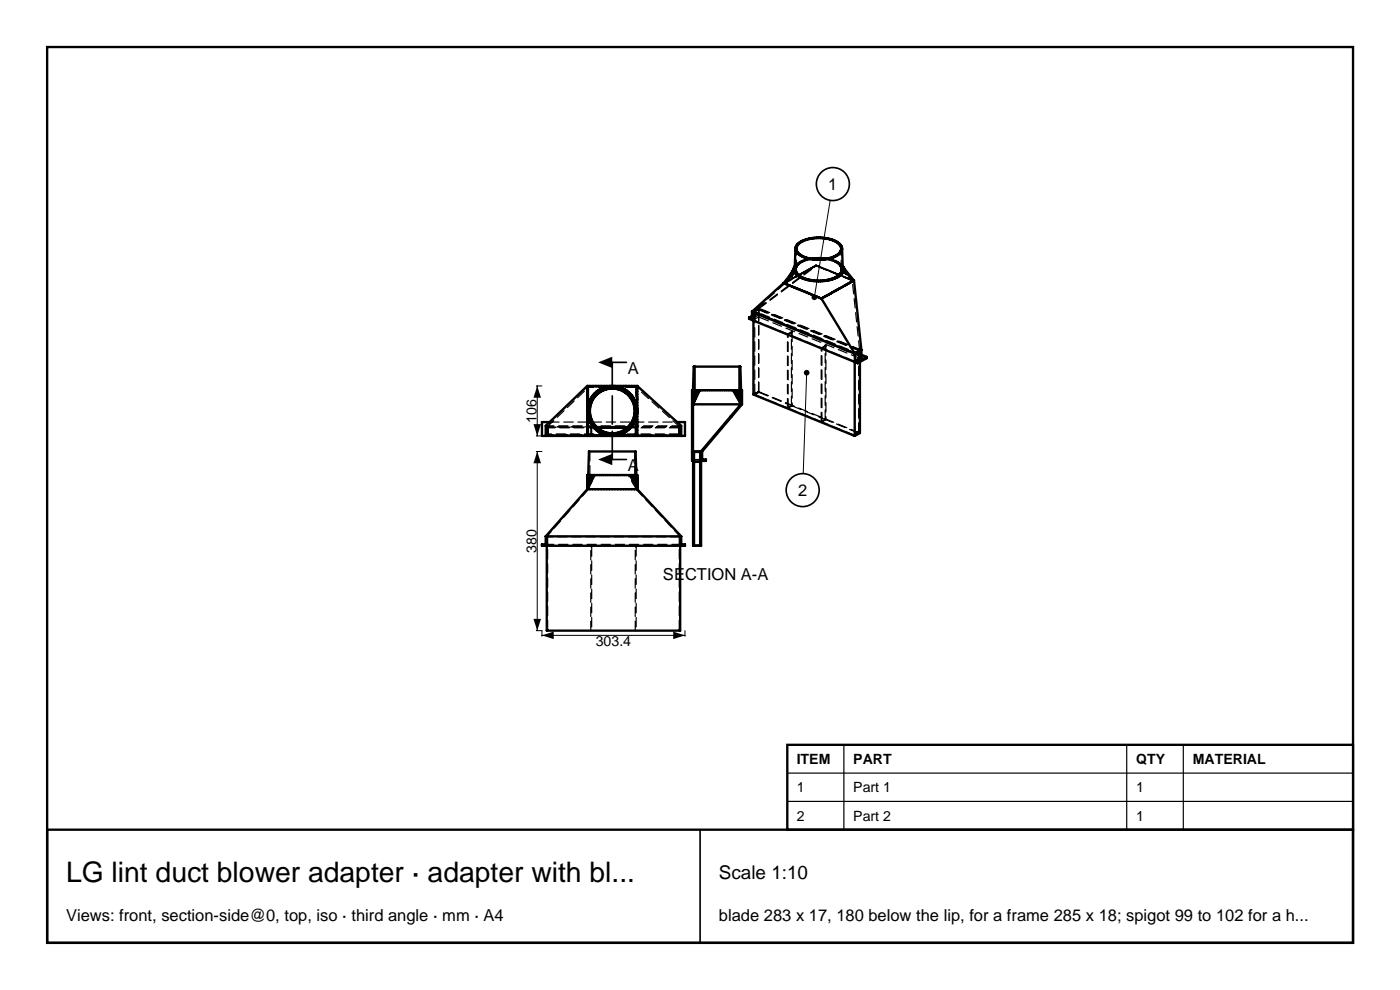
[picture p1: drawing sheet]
<svg xmlns="http://www.w3.org/2000/svg" width="297mm" height="210mm" viewBox="0 0 297 210" stroke-linecap="round" stroke-linejoin="round" font-family="sans-serif">
<g fill="none" stroke="#000" stroke-width=".5">
<path d="M10 10h277v190h-277zM168.4 57.1v.2M168.4 57.1l-.9 1.3M168.4 57.3l-2.2 2.8M168.4 56.9v.2M168.4 56.9l-.5 .9M168.5 56.7l-.1 .2M168.5 56.7l-.2 .4M168.6 56.4l-.1 .3M168.7 52.7l-.1 4.4a2.77 2.77 0 0 0 2.4 2.1 8.2 8.2 0 0 0 7.4-1.1l.4-.8-.2-4.5M169.2 51.8a8.1 8.1 0 0 1 9 0 1.49 1.49 0 0 1-.7 2.5 8.4 8.4 0 0 1-8.3-.5 1.31 1.31 0 0 1 0-2zM169.4 51.8a7.7 7.7 0 0 1 8.6 0 1.43 1.43 0 0 1-.7 2.4 8 8 0 0 1-7.9-.5 1.25 1.25 0 0 1 0-1.9z"/>
<path d="M172.6 55h2.2M178.8 56.4v.1M178.8 56.5l.1 .2M178.8 56.5l.4 .6M178.9 56.7l2.3 2.8M178.9 56.7a2.14 2.14 0 0 1-1.8 2.4 9.2 9.2 0 0 1-8-.7l-.7-1.1M181.2 59.5l1.5 14.8M181.2 59.5l-6.9 3.9M147.4 77.8v5M156.9 77.8v5M158.9 67.4v.2l23.1 9.4M159.5 66.1l21.8 8.9"/>
<path d="M159.5 66.1v1.5l-.6-.2M159.5 67l-.6 .4M159.8 68v15.7l21.5 8.8M166.2 60.1l-6.7 6M166.2 60.1l8.1 3.3M174.3 63.4l7 11.6M181.3 76.8v15.7M181.3 75v1.5M181.3 76.5l.7 .3M182 76.8v.2M182.4 76.8v15.1l-1.1 .6M182.7 74.3l-1.4 .7"/>
<path d="M182.7 74.3v1.5l-1.4 .7M182.7 75.3l1.2 .4M183.9 75.7v.3l-1.9 1M183.9 75.7l-1.9 1.1M116.6 89.5h-1.6v3h30.3v-3h-1.7M124.6 81.9l-8.8 8.4v2.2M124.6 81.9v10.6M124.6 81.9h10.6M126.6 90.6h6.6M126.8 90.8h6.2M135.2 81.9l9.3 8.4v2.2M135.2 81.9v10.6"/>
<path d="M147 85.8v30h1.7v-19.9h-1.7M147 95.8h1.8v2M147 85.8h10.2M147 85.8h.1M147 97.8h-.2v-15h.2l.2-5h9.9l.1 5h.2v3l-8.4 10v1.7h.8v.3h-1.1M147.2 98h1.3M147.2 95.9v19.9M147.4 82.8h9.5M147.4 82.8l-.4 3M147.5 82.8l-.5 3M147.7 82.8l-.7 3M147.8 82.8l-.8 3"/>
<path d="M148 82.8l-1 3M148.2 82.8l-1.2 3M148.5 82.8l-1.5 3M148.5 95.9v19.9M155.5 82.8l1.7 3M155.8 82.8l1.4 3M156 82.8l1.2 3M156.2 82.8l1 3M156.4 82.8l.8 3M156.6 82.8l.6 3M156.7 82.8l.5 3M156.8 82.8l.4 3"/>
<path d="M156.9 82.8l.3 3M157.2 85.8l-8.5 10M115.8 113.8v1.7h-.8v.3h30.3v-.3h-.8v-1.7M115.8 113.8h28.7M116 115.8v18h28.3v-18M124.6 103.8l-8.8 10M124.6 103.8h10.6M124.6 103.8v-3h10.6v3M124.6 100.8v3M124.7 100.8l-.1 3M124.9 100.8l-.3 3M125.1 100.8l-.5 3"/>
<path d="M125.3 100.8l-.7 3M125.5 100.8l-.9 3M125.8 100.8l-1.2 3M126.1 100.8l-1.5 3M134 100.8l1.2 3M134.2 100.8l1 3M134.5 100.8l.7 3M134.7 100.8l.5 3M134.9 100.8l.3 3M135 100.8l-.2-5h-9.9l-.3 8M135 100.8l.2 3M135.1 100.8l.1 3"/>
<path d="M135.2 103.8l9.3 10"/>
<circle cx="129.9" cy="87.2" r="4.8"/>
<circle cx="129.9" cy="87.2" r="5.1"/>
<circle cx="129.9" cy="87.2" r="5.3"/>
<circle cx="129.9" cy="87.2" r="5"/>
</g>
<g fill="none" stroke="#000" stroke-width=".25" stroke-dasharray="2 1">
<path d="M167 59.6l-.4 .2M167.2 59.6l-.3 .2M167.4 59.4l-.4 .2M167.4 59.4h.1M167.5 59.3v.1M167.5 58.4l-.9 1.4M167.6 59.4l-.4 .2M167.8 59.2l.1-.1M167.8 59.2l-.3 .1M167.9 59.1h.1M167.9 57.8l-.9 1.8M168 59.2l-.4 .2"/>
<path d="M168.1 59l-.2 .1M168.1 59l.2-.1M168.3 57.1l-.9 2.3M168.3 59l-.3 .2M168.4 57.1l-1.4 2.5M168.4 57.3l-1.8 2.5M168.4 56.9l-1 2.5M168.5 58.8l-.2 .1M168.5 58.8l.3-.2M168.6 56.9v.2M168.7 56.7l-.1 .2M168.7 58.8l-.4 .2"/>
<path d="M168.7 56.3l-.1 .1M168.8 56.5l-.1 .2M168.9 58.6h-.1M168.9 58.6l.2-.2M168.9 56.3l-.1 .2M168.9 56.1l-.2 .2M168.9 57.1l.1 .2M168.9 57.1l-1.7 2.5M168.9 57.1l-2 2.7M168.9 57.1v-4.4M169 57.3v.2M169 57.3l-2.1 2.5"/>
<path d="M169 56.9l-.1 .2M169 56.9l-1.4 2.5M169 56.9l-1.8 2.7M169 57.5l.1 .2M169 56.7v.2M169 56.7l-1.4 2.7M169.1 56.1l-.2 .2M169.1 58.6l-.4 .2M169.1 57.7l.1 .2M169.1 56.5l-.1 .2M169.1 55.9l-.2 .2M169.2 57.9l.2 .2"/>
<path d="M169.2 56.4l-.1 .1M169.3 55.9l-.2 .2M169.3 58.4h-.2M169.3 58.4l.2-.2M169.4 58.1l.2 .2M169.4 55.7l-.3 .2M169.4 56.2l-.2 .2M169.5 58.4l-.4 .2M169.5 55.8l-.2 .1M169.6 58.3l.2 .1M169.6 56l-.2 .2M169.7 55.5l-.3 .2"/>
<path d="M169.7 58.1l-.2 .1M169.7 58.1h.1M169.8 58.4l.2 .2M169.8 55.6l-.3 .2M169.8 58.2l-.3 .2M169.8 55.8l-.2 .2M170 55.3l-.3 .2M170 58.6l.3 .1M170.1 57.9l-.3 .2M170.1 55.4l-.3 .2M170.1 55.7l-.3 .1M170.2 58l-.4 .2"/>
<path d="M170.3 58.7l.3 .2M170.3 55.2l-.3 .1M170.4 55.5l-.3 .2M170.4 55.3l-.3 .1M170.4 57.7l-.3 .2M170.4 57.7l.2-.1M170.6 57.8l-.4 .2M170.6 58.9l.3 .1M170.7 55.4l-.3 .1M170.7 55.1l-.4 .1M170.8 55.2l-.4 .1M170.8 57.5l-.2 .1"/>
<path d="M170.8 57.5l.2-.1M170.9 59l.4 .1M170.9 57.6l-.3 .2M171 55.3l-.3 .1M171.1 54.9l-.4 .2M171.1 55l-.3 .2M171.2 57.3l-.2 .1M171.2 57.3l.2-.1M171.3 59.1l.3 .1M171.3 57.4l-.4 .2M171.4 55.2l-.4 .1M171.5 54.8l-.4 .1"/>
<path d="M171.5 55h-.4M171.6 57.1l-.2 .1M171.6 59.2l.4 .1M171.7 57.2l-.4 .2M171.7 55.1l-.3 .1M171.9 54.9l-.4 .1M171.9 54.8h-.4M172 56.9l-.4 .2M172 56.9l.3-.2M172 59.3h.4M172 57l-.3 .2M172.1 55l-.4 .1"/>
<path d="M172.3 54.8l-.4 .1M172.4 56.7h-.1M172.4 54.7l-.5 .1M172.4 56.8l-.4 .2M172.4 59.3l.4 .1M172.5 55h-.4M172.6 55h-.1M172.7 56.4l-.3 .3M172.8 54.8h-.5M172.8 56.6l-.4 .2M172.8 59.4h.4M172.8 54.7h-.4"/>
<path d="M173.1 56.2l.5 .2M173.1 56.2l-.4 .2M173.1 56.4l.5 .1M173.1 56.4l-.3 .2M173.2 56.4l-6.6 3.7M173.2 56.4h.1M173.2 54.7l-.4 .1M173.2 59.4h.4M173.3 54.6l-.5 .1M173.6 54.7h-.4M173.6 59.4h.5M173.7 54.6h-.4"/>
<path d="M174 56.7l-.4-.2M174 56.6l-.4-.2M174.1 59.4h.4M174.1 54.7h-.5M174.2 54.6h-.5M174.4 56.9l-.4-.2M174.5 56.8l-.5-.2M174.5 59.4l.4-.1M174.5 54.8l-.4-.1M174.7 54.7l-.5-.1M174.9 57.1l-.5-.2M174.9 59.3h.4"/>
<path d="M174.9 57l-.4-.2M174.9 54.8h-.4M175 55h-.2M175.1 54.7h-.4M175.3 59.3l.4-.1M175.3 57.2l-.4-.1M175.4 57.1l-.5-.1M175.4 54.9l-.5-.1M175.4 55h-.4M175.6 54.8l-.5-.1M175.7 59.2l.3-.1M175.7 57.4l-.4-.2"/>
<path d="M175.7 55.1l-.3-.1M175.8 54.9h-.4M175.8 57.3l-.4-.2M176 54.9l-.4-.1M176 59.1l.4-.1M176.1 55.2l-.4-.1M176.2 57.6l-.5-.2M176.2 55l-.4-.1M176.3 57.5l-.5-.2M176.4 59l.3-.1M176.4 55l-.4-.1M176.5 55.3l-.4-.1"/>
<path d="M176.5 55.1l-.3-.1M176.6 57.8l-.4-.2M176.7 57.7l-.4-.2M176.7 58.9l.3-.1M176.8 55.1l-.4-.1M176.8 55.4l-.3-.1M176.9 55.3l-.4-.2M177 57.9l-.4-.1M177.1 55.6l-.3-.2M177.1 55.2l-.3-.1M177.1 57.9l-.4-.2M177.2 55.4l-.3-.1"/>
<path d="M177.3 58.6l.3-.1M177.3 58.6l-.3 .2M177.4 55.7l-.3-.1M177.4 58.1l-.4-.2M177.5 55.4l-.4-.2M177.5 55.5l-.3-.1M177.6 58.5l.2-.2M177.6 58.1l-.5-.2M177.6 55.9l-.2-.2M177.8 58.3l.2-.2M177.8 55.5l-.3-.1M177.8 55.7l-.3-.2"/>
<path d="M177.8 56l-.2-.1M177.9 58.3l-.5-.2M178 58.1l.1-.2M178 56.2l-.2-.2M178 58.2l-.4-.1M178 55.9l-.2-.2M178.1 55.7l-.3-.2M178.1 57.9l.2-.1M178.2 56.4l-.2-.2M178.2 56.4l1.8 2.8M178.3 56.1l-.3-.2M178.3 57.8l.1-.2"/>
<path d="M178.3 56.6l-.1-.2M178.3 56.6l2.2 2.8M178.3 56.6l1.7 2.6M178.3 58.5l-.4-.2M178.3 55.9l-.2-.2M178.4 57.6v-.2M178.4 56.8l-.1-.2M178.4 56.8l2.1 2.6M178.4 57.4v-.2M178.4 57v-.2M178.4 56.3l-.1-.2M178.4 57.2v-.2"/>
<path d="M178.4 57.2v-4.4M178.5 58.4l-.5-.2M178.5 56.1l-.2-.2M178.6 56.5l-.2-.2M178.7 56.7l-.1-.2M178.7 56.3l-.2-.2M178.7 58.6l-.4-.1M178.8 56.9l-.1-.2M178.8 56.4l-.1-.1M178.8 57.1v-.2M178.9 56.7l1.8 2.6M178.9 58.6l-.4-.2"/>
<path d="M178.9 58.6l.3 .1M179.2 58.8l-.5-.2M179.2 57.1l1.5 2.2M179.4 58.8l-.2-.1M179.6 59l-.4-.2M179.8 59l-.4-.2M180 59.2l-.4-.2M180.1 59.9l.4-.2M180.3 59.1l-.5-.1M180.5 59.4l-.5-.2M180.7 59.3l-.4-.2M180.8 59.5h.1"/>
<path d="M180.8 59.5l-7.6-3.1M180.8 59.5l-6.6 3.7M180.9 59.5l-2.5-2.7M180.9 59.5l-.4 .2M180.9 59.5l-.4-.1M181.2 59.5l-.5-.2M158.9 67.6l1.9-1M159.5 66.1l1.4-.8M159.5 67l1.3-.7M159.8 66.1l1.1-.6M159.8 66.1v1.8M159.8 66.1h.1"/>
<path d="M159.8 67.9l21.5 8.8M159.8 67.9l1.1-.7M159.8 66.2v1.8M159.9 66.1l1.1-.6M159.9 66.1h.1M160.1 66.2l.9-.5M160.8 66.6l23.1 9.4M160.8 66.6v-.3M160.9 65.3v1.5M160.9 65.3l12.2-9.1M160.9 66.8l-1.4 .8M160.9 65.5v1.7"/>
<path d="M160.9 65.6l-1.1 .6M161 65.5h.1M161 65.5l21.4 8.8M161 65.5l12.2-9.1M166.2 60.1l.4-.3M166.5 60.1l2.5-2.8M166.5 60.1l.4-.3M166.5 60.1h.1M166.6 60.1l7.6 3.1M166.6 60.1l-6.7 6M166.6 60.1h.1M166.6 60.1l.3 .1"/>
<path d="M166.9 60.2h.1M166.9 60.2l.5 .2M167.2 70.9h-.1M167.4 60.4h.1M167.4 60.4l.4 .2M167.8 60.6h.1M167.8 60.6l.4 .2M167.9 70.4l.1 .1M167.9 70.4l-.8 .5M168 70.5v15.6M168 70.5l-.8 .4M168.2 60.8h.1"/>
<path d="M168.2 60.8l.5 .1M168.7 60.9h.1M168.7 60.9l.4 .2M169.1 61.1h.1M169.1 61.1l.4 .2M169.5 61.3h.1M169.5 61.3l.4 .2M169.9 61.5h.1M169.9 61.5l.5 .1M170.4 61.6h.1M170.4 61.6l.4 .2M170.8 61.8h.1"/>
<path d="M170.8 61.8l.4 .2M171.2 62h.1M171.2 62l.5 .2M171.7 62.2h.1M171.7 62.2l.4 .1M172.1 62.3h.1M172.1 62.3l.4 .2M172.5 62.5h.1M172.5 62.5l.5 .2M173 62.7h.1M173 62.7l.4 .2M173.4 62.9h.1"/>
<path d="M173.4 62.9l.4 .1M173.8 63h.1M173.8 63l.4 .2M174.2 63.2l7.1 11.7M174.2 63.2h.1M174.2 63.2l.4-.2M174.4 73.9l-.2-.1M174.6 63l.4-.2M175 62.8l.4-.2M175.1 73.3l.1 .1M175.1 73.3l-.9 .5M175.2 73.4v15.6"/>
<path d="M175.2 73.4l-.8 .5M175.4 62.6l.3-.2M175.7 62.4l.4-.2M176.1 62.2l.4-.2M176.5 62l.3-.2M176.8 61.8l.4-.2M177.2 61.6l.4-.2M177.6 61.4l.3-.2M177.9 61.2l.4-.2M178.3 61l.4-.2M178.7 60.8l.3-.2M179 60.6l.4-.3"/>
<path d="M179.4 60.3l.4-.2M179.8 60.1l.3-.2M181.3 74.9l-21.4-8.8M181.3 74.9h.1M181.3 74.8l-21.2-8.6M181.3 75l-21.5-8.8M181.3 75v1.8M181.3 74.9l1.2-.6M181.3 74.9v1.8M181.3 76.7l1.2-.7M182.1 74.4l-.8 .4M182.1 74.4l-21.1-8.7"/>
<path d="M182.4 74.3l-1.1 .6M182.4 74.3h.1M182.4 74.3l-1.6-14.8M182.4 74.4v2.4M182.4 74.4l-21.5-8.8M182.4 74.4l-1.1 .6M182.5 74.3l-21.6-8.8M182.5 74.3v1.7M182.5 76l-21.6-8.8M182.7 74.3l-21.8-9M182.7 75.3l-21.9-9M182.7 75.8l-21.8-9"/>
<path d="M116 92.3v-1.8M116 92.3h.1M116 90.6v1.7M116 92.3h28.2M116 92.3v-1.7M116 90.6h.1M116 90.6h10.6M116 90.6l8.9-8.5M116.2 90.8v1.3M116.2 90.8h.1M116.2 92.1h.1M116.3 90.8v1.3"/>
<path d="M116.6 89.5h27M124.8 92.3v-.6M124.8 92.3h.1M124.8 82.1h.6M124.8 82.1v.5M124.8 82.6v.6M124.8 83.2v.6M124.8 83.8v.5M124.8 84.3v.6M124.8 84.9v.6M124.8 85.5v.5M124.8 86v.6"/>
<path d="M124.8 86.6v.6M124.8 87.2v.5M124.8 87.7v.6M124.8 88.3v.6M124.8 88.9v.5M124.8 89.4v.6M124.8 90v.6M124.8 90.6v.5M124.8 91.1v.6M124.9 82.1v10.2M124.9 92.3h.1M124.9 92.3h.5"/>
<path d="M124.9 82.1h.1M125.1 87.2l.1 .4M125.2 86.8l-.1 .4M125.2 87.6v.4M125.2 86.3v.5M125.2 88l.1 .4M125.3 85.9l-.1 .4M125.3 88.4l.1 .4M125.3 90.8v1.3M125.4 92.3h.1M125.4 92.3h.5M125.4 85.5l-.1 .4"/>
<path d="M125.4 88.8l.2 .4M125.5 90.8v1.3M125.6 85.2l-.2 .3M125.6 89.2l.2 .3M125.8 84.8l-.2 .4M125.8 89.5l.2 .4M125.9 82.1h-.5M125.9 92.3h.1M125.9 92.3h.6M126 84.4l-.2 .4M126 89.9l.3 .3M126.3 84.1l-.3 .3"/>
<path d="M126.3 90.2l.2 .3M126.5 82.1h-.6M126.5 92.3h.1M126.5 92.3h.6M126.5 83.8l-.2 .3M126.5 90.5l.3 .3M126.8 90.8h-10.5M126.8 83.5l-.3 .3M126.8 90.8l.4 .3M127.1 82.1h-.6M127.1 92.3h.1M127.1 92.3h.5"/>
<path d="M127.2 83.3l-.4 .2M127.2 91.1l.3 .2M127.5 83.1l-.3 .2M127.5 91.3l.4 .2M127.6 82.1h-.5M127.6 92.3h.1M127.6 92.3h.6M127.9 82.9l-.4 .2M127.9 91.5l.4 .1M128.2 82.1h-.6M128.2 92.3h.1M128.2 92.3h.6"/>
<path d="M128.3 82.7l-.4 .2M128.3 91.6l.4 .2M128.7 82.6l-.4 .1M128.7 91.8h.4M128.8 82.1h-.6M128.8 92.3h.1M128.8 92.3h.5M129.1 82.5l-.4 .1M129.1 91.8l.4 .1M129.3 82.1h-.5M129.3 92.3h.1M129.3 92.3h.6"/>
<path d="M129.5 82.4l-.4 .1M129.5 91.9h.4M129.9 82.4h-.4M129.9 91.9h.4M129.9 82.1h-.6M129.9 92.3h.1M129.9 92.3h.6M130.3 82.4h-.4M130.3 91.9l.4-.1M130.5 82.1h-.6M130.5 92.3h.1M130.5 92.3h.5"/>
<path d="M130.7 82.5l-.4-.1M130.7 91.8h.4M131 82.1h-.5M131 92.3h.1M131 92.3h.6M131.1 82.6l-.4-.1M131.1 91.8l.4-.2M131.5 82.7l-.4-.1M131.5 91.6l.4-.1M131.6 92.3h.1M131.6 82.1h-.6M131.6 92.3h.6"/>
<path d="M131.9 82.9l-.4-.2M131.9 91.5l.4-.2M132.2 82.1h-.6M132.2 92.3h.1M132.2 92.3h.5M132.3 83.1l-.4-.2M132.3 91.3l.3-.2M132.6 83.3l-.3-.2M132.6 91.1l.3-.3M132.7 92.3h.1M132.7 92.3h.6M132.7 82.1h-.5"/>
<path d="M132.9 83.5l-.3-.2M132.9 90.8l.4-.3M133.2 90.6h11M133.3 83.8l-.4-.3M133.3 90.5l.2-.3M133.3 92.3h.1M133.3 82.1h-.6M133.3 92.3h.6M133.5 84.1l-.2-.3M133.5 90.2l.3-.3M133.8 84.4l-.3-.3M133.8 89.9l.2-.4"/>
<path d="M133.9 92.3h.1M133.9 92.3h.5M133.9 82.1h-.6M134 84.8l-.2-.4M134 89.5l.2-.3M134.2 85.2l-.2-.4M134.2 89.2l.2-.4M134.4 85.5l-.2-.3M134.4 88.8l.1-.4M134.4 92.3h.1M134.4 92.3h.5M134.4 82.1h-.5"/>
<path d="M134.5 85.9l-.1-.4M134.5 88.4l.1-.4M134.6 86.3l-.1-.4M134.6 88v-.4M134.6 86.8v-.5M134.6 87.2v-.4M134.6 87.2v.4M134.8 90.8v1.3M134.9 92.3h.1M134.9 82.1h.1M134.9 82.1h-10M134.9 82.1v10.2"/>
<path d="M135 90.8v1.3M135 82.1v.5M135 82.1h-.6M135 92.3v-.6M135 92.3h-.1M135 91.7v-.6M135 91.1v-.5M135 90.6v-.6M135 90v-.6M135 89.4v-.5M135 88.9v-.6M135 88.3v-.6"/>
<path d="M135 87.7v-.5M135 87.2v-.6M135 86.6v-.6M135 86v-.5M135 85.5v-.6M135 84.9v-.6M135 84.3v-.5M135 83.8v-.6M135 83.2v-.6M144 90.8h-11M144 92.1h-27.7M144 92.1v-1.3"/>
<path d="M144.1 90.8v1.3M144.1 90.8h-.1M144.1 92.1h-.1M144.2 92.3h.1M144.2 90.6v1.7M144.2 90.6h.1M144.2 90.6l-9.3-8.5M144.3 90.6h-28.3M144.3 90.6v1.7M144.3 92.3h-28.3M144.3 92.3v-1.8M144.3 92.3h-.1"/>
<path d="M144.3 90.5h-28.3M144.5 90.3h-28.7M146.8 95.8h2.2M146.8 97.5h2.2M146.8 85.8h.6M147 97.8h1.7M147.1 82.8h-.1M147.3 82.8h-.2M147.5 82.8h-.2M147.8 82.8h-.3M148 85.8h-.6M148.1 82.8h-.3"/>
<path d="M148.4 82.8h-.3M148.6 85.8h-.6M148.6 85.8h.1M148.7 82.8h-.3M148.8 85.8h-.1M149.1 82.8h-.4M149.2 85.8h.2M149.2 85.8h-.4M149.5 82.8h-.4M149.5 85.8h-.1M149.8 85.8h-.3M149.8 85.8h.2"/>
<path d="M149.9 82.8h-.4M150.3 82.8h-.4M150.3 85.8h-.3M150.3 85.8h.4M150.7 82.8h-.4M150.9 85.8h-.2M150.9 85.8h.4M151.2 82.8h-.5M151.5 85.8h-.2M151.5 85.8h.4M151.7 82.8h-.5M152.1 82.8h-.4"/>
<path d="M152.1 85.8h-.2M152.1 85.8h.3M152.6 82.8h-.5M152.7 85.8h-.3M153 82.8h-.4M153.3 85.8h-.6M153.3 85.8h.3M153.5 82.8h-.5M153.9 85.8h-.3M153.9 85.8h.2M153.9 82.8h-.4M154.4 82.8h-.5"/>
<path d="M154.5 85.8h-.4M154.5 85.8h.3M154.8 82.8h-.4M155.1 85.8h-.3M155.2 82.8h-.4M155.5 82.8h-.3M155.6 85.8h-.5M155.6 85.8h.5M155.9 82.8h-.4M156.2 82.8h-.3M156.2 85.8h-.1M156.5 82.8h-.3"/>
<path d="M156.7 82.8h-.2M156.8 85.8h-.6M156.9 82.8h-.2M157.1 82.8h-.2M157.2 82.8h-.1M157.4 85.8h-.6M160.1 83.5v-17.3M160.1 83.5h.1M160.2 83.7v-.2M160.2 83.7l6.9 2.8M160.9 83.1v-17.5M160.9 83.1l-1.1 .6"/>
<path d="M161 83l-.9 .5M161 83v-17.3M161 83v.1M161 83.2l-.8 .5M161 83.2v-.1M161 83.2l6.9 2.8M161 83.1l-.8 .4M167.1 86.5v-15.6M167.2 86.6v-15.7M167.2 86.6l7 2.8M167.9 86v-15.6M167.9 86l-.8 .5"/>
<path d="M168 86.1l-.8 .5M168 86.1l7.1 2.9M174.2 89.4v-15.6M174.4 89.5v-15.6M175.1 89v-15.7M175.1 89l-.9 .4M175.2 89l-.8 .5M181.2 92.3l.9-.5M181.2 92.3v-.2M181.2 92.3l-6.8-2.8M181.3 92.2v-17.4M181.3 92.2l-.1-.1"/>
<path d="M182.1 91.8v-.1M182.1 91.8l-6.9-2.8M182.1 91.7l-.9 .4M182.1 91.7l-.8 .5M182.1 91.7v-17.3M182.1 91.7h.1M182.4 91.9l-21.5-8.8M116 113.8v2M116 113.8h.1M116 115.8v-1.9M124.8 103.8h.1M124.8 103.8l1.5-3"/>
<path d="M124.9 103.8h.5M124.9 103.8h10M124.9 103.8l-8.9 10M125.1 100.8l-.3 3M125.1 100.8v-5M125.2 100.8h-.1M125.2 100.8l-.4 3M125.2 100.8h.1M125.3 100.8h-.1M125.3 100.8l-.5 3M125.3 116h.2M125.4 100.8h-.1"/>
<path d="M125.4 100.8l-.6 3M125.5 116v17.8M125.6 100.8h-.2M125.6 100.8l-.8 3M125.8 100.8h-.2M125.8 100.8l-1 3M125.9 103.8h-.5M126 100.8h-.2M126 100.8l-1.2 3M126.3 100.8h-.3M126.5 103.8h-.6M126.5 100.8h-.2"/>
<path d="M126.8 100.8h-.3M127.1 103.8h-.6M127.2 100.8h-.4M127.5 100.8h-.3M127.6 103.8h-.5M127.9 100.8h-.4M128.2 103.8h-.6M128.3 100.8h-.4M128.7 100.8h-.4M128.8 103.8h-.6M129.1 100.8h-.4M129.3 103.8h-.5"/>
<path d="M129.5 100.8h-.4M129.9 100.8h-.4M129.9 103.8h-.6M130.3 100.8h-.4M130.5 103.8h-.6M130.7 100.8h-.4M131 103.8h-.5M131.1 100.8h-.4M131.5 100.8h-.4M131.6 103.8h-.6M131.9 100.8h-.4M132.2 103.8h-.6"/>
<path d="M132.3 100.8h-.4M132.6 100.8h-.3M132.7 103.8h-.5M132.9 100.8h-.3M133.3 100.8h-.4M133.3 103.8h-.6M133.5 100.8h-.2M133.5 100.8l1.5 3M133.8 100.8h-.3M133.8 100.8l1.2 3M133.9 103.8h-.6M134 100.8h-.2"/>
<path d="M134 100.8l1 3M134.2 100.8h-.2M134.2 100.8l.8 3M134.4 100.8h-.2M134.4 100.8l.6 3M134.4 103.8h-.5M134.5 100.8h-.1M134.5 100.8l.5 3M134.6 100.8h-.1M134.6 100.8l.4 3M134.6 100.8h.1M134.6 100.8v-5"/>
<path d="M134.8 116h.2M134.9 103.8l9.3 10M135 116v17.8M135 103.8l-1.7-3M135 103.8h-.6M144.2 113.8h-28.2M144.3 113.9v1.9M144.3 113.9h-28.3M144.3 113.8v2M144.3 113.8h-.1M144.5 115.5h-28.7M148.5 115.6h-1.3"/>
<path d="M116.2 133.6v-19.7M116.2 133.6h.1M116.3 133.8v-.2M125.3 133.8v-17.8M134.8 133.8v-17.8M144 133.8v-.2M144.1 133.6v-19.7M144.1 133.6h-.1"/>
</g>
<g fill="none" stroke="#000" stroke-width=".21">
<path d="M147.4 78.5l-.3 .3M157.1 79.4l-.2 .3M171.1 79.1l-.7 21.4M113.8 95.8h1.2M113.8 92.5h1.2M113.8 81.9h1.2M114 81.9v10.6M114 95.8v38M147 86l-.2 .2M147 89.5l-.2 .2M147 93l-.2 .2M147.2 96.4l-.4 .4"/>
<path d="M147.2 99.9l-.2 .2M147.4 82.1l-.4 .3M148.7 98.4l-.2 .2M149.7 97.5l-.3 .3M155.2 88.4l-1.7 1.7M157.3 82.8l-.4 .3M147.2 103.4l-.2 .2M147.2 107l-.2 .2M147.2 110.5l-.2 .2M147.2 114l-.2 .2M148.7 101.9l-.2 .2M148.7 105.5l-.2 .2"/>
<path d="M148.7 109l-.2 .2M148.7 112.5l-.2 .2M113.8 133.8h1.2v1.2M115 134.8h30.3M145.3 133.8v1.2"/>
</g>
<path d="M129.9 97.5v-20.6" fill="none" stroke="#000" stroke-width=".35" stroke-dasharray="6 1.5"/>
<g fill="#000">
<path d="M126.9 76.9l3-1.2v2.4zM114 95.8l.8 2.5h-1.6zM113.2 90h1.6l-.8 2.5zM114 81.9l.8 2.5h-1.6zM126.9 97.5l3-1.2v2.4zM113.2 131.3h1.6l-.8 2.5zM115 134.8l2.5-.8v1.6zM142.8 134l2.5 .8-2.5 .8z"/>
<circle cx="171.1" cy="79.1" r=".6"/>
</g>
<path d="M129.9 76.9h3M129.9 97.5h3" fill="none" stroke="#000" stroke-width=".35"/>
<circle cx="170.3" cy="104" r="3.5" fill="#fff" stroke="#000" stroke-width=".35"/>
<path d="M176.1 42.5l-3.3 20.6" fill="none" stroke="#000" stroke-width=".21"/>
<circle cx="172.8" cy="63.1" r=".6" fill="#000"/>
<circle cx="176.7" cy="39" r="3.5" fill="#fff" stroke="#000" stroke-width=".35"/>
<path d="M167 158h120v18h-120z" fill="#fff" stroke="#000" stroke-width=".5"/>
<path d="M179 158v18M239 158v18M251 158v18M167 164h120M167 170h120" fill="none" stroke="#000" stroke-width=".25"/>
<path d="M10 176h277v24h-277z" fill="none" stroke="#000" stroke-width=".5"/>
<path d="M148.5 176v24" fill="none" stroke="#000" stroke-width=".35"/>
<text font-size="6" x="14" y="187.2">LG lint duct blower adapter · adapter with bl...</text>
<text font-size="4" x="152.5" y="186.4">Scale 1:10</text>
<g font-size="3.5">
<text x="175.7" y="40.3">1</text>
<text x="133.2" y="79.3">A</text>
<text x="133.2" y="99.9">A</text>
<text x="169.3" y="105.2">2</text>
<text x="140.6" y="123">SECTION A-A</text>
<text x="14" y="195.3">Views: front, section-side@0, top, iso · third angle · mm · A4</text>
<text x="152.5" y="195.3">blade 283 x 17, 180 below the lip, for a frame 285 x 18; spigot 99 to 102 for a h...</text>
</g>
<g font-size="3">
<text x="113.8" y="89.7" transform="rotate(-90 113.8 89.7)">106</text>
<text x="113.8" y="117.3" transform="rotate(-90 113.8 117.3)">380</text>
<text x="126.4" y="137.1">303.4</text>
<text x="169" y="162.1">ITEM</text>
<text x="181" y="162.1">PART</text>
<text x="241" y="162.1">QTY</text>
<text x="253" y="162.1">MATERIAL</text>
<text x="169" y="168.1">1</text>
<text x="181" y="168.1">Part 1</text>
<text x="241" y="168.1">1</text>
<text x="169" y="174.1">2</text>
<text x="181" y="174.1">Part 2</text>
<text x="241" y="174.1">1</text>
</g>
</svg>
